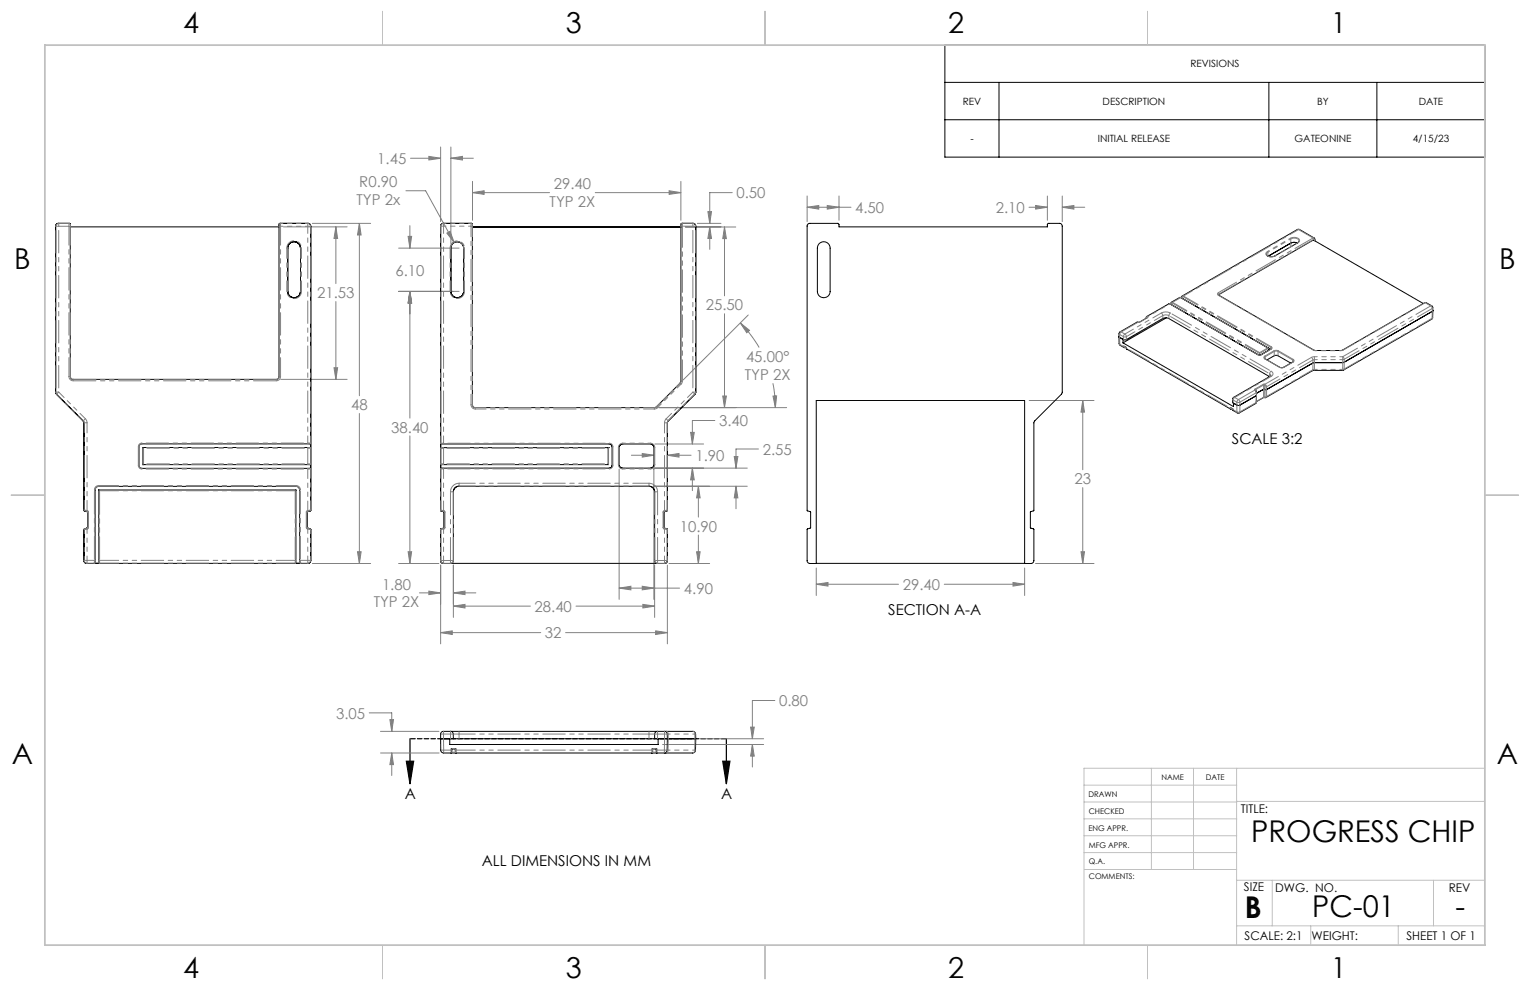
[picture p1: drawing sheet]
<svg xmlns="http://www.w3.org/2000/svg" width="432mm" height="279mm" viewBox="0 0 432 279" stroke-linecap="round" stroke-linejoin="round" font-family="sans-serif">
<path d="M114.7 214.8h2l-1 6.4zM115.7 208.5v12.7M204 214.8h2l-1 6.4zM205 208.5v12.7" fill="none" stroke="#000" stroke-width=".35"/>
<g fill="none" stroke="#808080" stroke-width=".28">
<path d="M114.5 53.8h5.6l8.1 14.6M115.9 44.7h8.5M121 44.1l3.4 .6-3.4 .5zM124.4 41.5v21M127.2 41.5v27.3M127.2 44.7h6.4M127.2 44.7l3.3-.6v1.1zM133.3 51.2v11M133.3 54.4h21.8M133.4 54.4l3.2-.6v1.1zM168 54.4h24.2M188.8 53.8l3.4 .6-3.4 .5z"/>
<path d="M192.2 51.2v11M199.8 59.7h1l-.5 3.3zM206.7 54.4h-6.4v8.6M227.8 55.3v7.2M227.8 58.5h12.4M227.8 58.5l3.3-.5v1zM233.5 58l3.3 .5-3.3 .5zM236.8 55.3v6.9M290.4 58.5h5.2M292.3 58l3.3 .5-3.3 .5zM295.6 55.3v6.9M299.8 58.5h6.3"/>
<path d="M299.8 55.3v7.2M299.8 58.5l3.3-.5v1zM80 64h18M88.2 63h16.4M94.8 64v16M94.8 64l.5 3.3h-1zM101.4 63v48.7M101.4 63l.5 3.3h-1zM112.5 70h17.1M115.2 66.7h1l-.5 3.3zM115.7 63.7v6.3M126.1 65.8l.9-.5 1.2 3.1z"/>
<path d="M193.4 64.1h14.2M196.8 63h6.7M200.3 64v6.4M200.3 64l.5 3.3h-1zM204.5 64.1v19.4M204.5 64.1l.5 3.2h-1zM94.8 85.1v22M112.5 82.2h17.1M115.7 82.2v35.8M115.7 82.2l.5 3.3h-1zM204.5 88.5v26.5M208.9 91.1l2.6 2.1-.8 .7z"/>
<path d="M208.9 91.1l2.4 2.6 2.9 4.4M211.2 88.9l-18.4 18.3M79.2 107.1h18.8M94.3 103.8h1l-.5 3.3zM101.4 116.7v42.3M185.9 115h36.1M201.8 118.7h-6.4v6.6M204 111.8h1l-.5 3.2zM218.1 108.2l.6 3.4 .1 3.4M218.2 111.8l1-.1-.4 3.3zM290.4 113h18.4M305.6 113v19.6"/>
<path d="M305.6 113l.5 3.3h-1zM115.7 123v36M174.7 132.4v36.8M178.2 128.5h6.3M181.3 128l3.2 .5-3.2 .5zM184.4 137.2h26.5M184.5 131.7v37.5M184.8 132.1h26.1M184.8 125.3h13.8M188.3 128.5h6.8M188.3 128.5l3.3-.5v1zM194.9 122h1l-.5 3.3z"/>
<path d="M195.4 132.1v6.4M195.4 132.1l.5 3.3h-1zM197.1 137.2v8.7M197.1 137.2l.5 3.3h-1zM207.2 128.8h1l-.5 3.3zM207.7 137.2v6.4M207.7 137.2l.5 3.3h-1zM214.1 126.7h-6.4v5.4M305.6 137.6v21.4M88.2 159h16.4M100.9 155.7h1l-.5 3.3zM112.5 159h11.4"/>
<path d="M115.2 155.7h1l-.5 3.3zM124.4 159.5v22.2M128 159.5v14.7M184.7 159.5v14.7M188.3 159.5v22.2M188.8 159h11.5M196.6 155.7h1l-.5 3.3zM197.1 151v8M292.2 159h16.6M305.1 155.7h1l-.5 3.3zM118.4 167.3h6M121 166.8l3.4 .5-3.4 .5z"/>
<path d="M124.4 178.5h28.2M124.4 178.5l3.2-.5v1.1zM128 167.3h6.3M128 171.1h21.7M128 167.3l3.2-.5v1zM128 171.1l3.2-.5v1zM159.6 178.5h28.7M162.6 171.1h22.1M174.7 166h17.1M174.7 166l3.3-.5v1zM181.3 165.5l3.2 .5-3.2 .5zM181.4 170.6l3.3 .5-3.3 .5z"/>
<path d="M185 178l3.3 .5-3.3 .6zM230.4 160.3v7.8M230.4 164.9h23.2M230.4 164.9l3.3-.5v1zM266.5 164.9h22.7M285.9 164.4l3.3 .5-3.3 .5zM289.2 160.3v7.8M218.7 197.7h-6.4v10.8M104.2 201.2h6.4v5.2M107.4 206.4h16.5M107.4 212.5h16.5M110 203.1h1.1l-.5 3.3z"/>
<path d="M110.6 212.5v6.4M110.6 212.5l.5 3.3h-1.1zM187 210.1h28.5M197.4 208.5h18.1M211.8 205.2h1.1l-.6 3.3zM212.3 210.1v6.4M212.3 210.1l.6 3.3h-1.1z"/>
</g>
<path d="M266.7 12.7h152.4v31.6h-152.4zM266.7 23.2h152.4M266.7 33.8h152.4M281.9 23.2v21.1M358.1 23.2v21.1M388.6 23.2v21.1" fill="none" stroke="#000" stroke-width=".28"/>
<path d="M205 208.5h-89.3" fill="none" stroke="#000" stroke-width=".35" stroke-dasharray="1.3 .6" stroke-dashoffset="-.2"/>
<g fill="none" stroke="#c0c0c0" stroke-width=".28">
<path d="M108 3.2v9.5M215.9 3.2v9.5M323.8 3.2v9.5M3.1 139.7h9.6M419.1 139.7h9.5M324.9 216.8v28.6M336.8 216.8v28.6M349 216.8v49.9M419.1 216.8h-113.2v49.9M305.9 231.1h43.1M305.9 226.3h43.1M305.9 221.6h43.1"/>
<path d="M305.9 235.9h43.1M349 226.2h70.1M305.9 240.6h43.1M306 245.4h43M349 248.4h70.1M359.1 248.4v12.9M404.6 248.4v12.9M108 266.7v9.6M215.9 266.7v9.6M323.8 266.7v9.6M349 261.3h70.1M369.9 261.3v5.4"/>
<path d="M394.6 261.3v5.4"/>
</g>
<path d="M12.7 12.7h406.4v254h-406.4z" fill="none" stroke="#c0c0c0" stroke-width=".5"/>
<path d="M204 214.8h2l-1 6.4zM114.7 214.8h2l-1 6.4z" fill="#000"/>
<path d="M212.3 210.1l.6 3.3h-1.1zM211.8 205.2h1.1l-.6 3.3zM110 203.1h1.1l-.5 3.3zM110.6 212.5l.5 3.3h-1.1zM115.7 82.2l.5 3.3h-1zM115.2 66.7h1l-.5 3.3zM126.1 65.8l2.1 2.6-1.2-3.1zM127.2 44.7l3.3-.6v1.1zM121 44.1l3.4 .6-3.4 .5zM181.3 128l3.2 .5-3.2 .5zM188.3 128.5l3.3-.5v1zM128 167.3l3.2-.5v1zM121 166.8l3.4 .5-3.4 .5zM128 171.1l3.2-.5v1zM181.4 170.6l3.3 .5-3.3 .5zM197.1 137.2l.5 3.3h-1zM196.6 155.7h1l-.5 3.3zM207.2 128.8h1l-.5 3.3zM207.7 137.2l.5 3.3h-1zM204.5 64.1l.5 3.2h-1zM204 111.8h1l-.5 3.2zM115.2 155.7h1l-.5 3.3zM115.7 82.2l.5 3.3h-1zM218.2 111.8l1-.1-.4 3.3zM208.9 91.1l2.6 2.1-.8 .7zM195.4 132.1l.5 3.3h-1zM194.9 122h1l-.5 3.3zM181.3 165.5l3.2 .5-3.2 .5zM174.7 166l3.3-.5v1zM124.4 178.5l3.2-.5v1.1zM185 178l3.3 .5-3.3 .6zM188.8 53.8l3.4 .6-3.4 .5zM133.4 54.4l3.2-.6v1.1zM199.8 59.7h1l-.5 3.3zM200.3 64l.5 3.3h-1zM230.4 164.9l3.3-.5v1zM285.9 164.4l3.3 .5-3.3 .5zM305.1 155.7h1l-.5 3.3zM305.6 113l.5 3.3h-1zM233.5 58l3.3 .5-3.3 .5zM227.8 58.5l3.3-.5v1zM299.8 58.5l3.3-.5v1zM292.3 58l3.3 .5-3.3 .5zM101.4 63l.5 3.3h-1zM100.9 155.7h1l-.5 3.3zM94.3 103.8h1l-.5 3.3zM94.8 64l.5 3.3h-1z" fill="#808080"/>
<g fill="none" stroke="#000" stroke-width=".28">
<path d="M19.8 64h58.9v42.3a.73 .73 0 0 1-.7 .8h-57.4a.78 .78 0 0 1-.8-.8zM19.9 64v-.6l-.3-.4h-3.1a.78 .78 0 0 0-.8 .8v47l7.8 8 .2 .5v24.8l1 .4v4.4l-1 .5v8.8a.78 .78 0 0 0 .8 .8h62.4a.85 .85 0 0 0 .8-.8v-8.8l-1-.4v-4.5l1-.5v-80.2a.78 .78 0 0 0-.8-.8h-7.9l-.3 .4v.6M81.1 70a1.87 1.87 0 0 1 1.9-1.8 1.87 1.87 0 0 1 1.9 1.8M81.6 68.9a1.8 1.8 0 0 1 2-.6 1.8 1.8 0 0 1 1.2 1.7v12.2a1.8 1.8 0 0 1-1.8 1.8 1.8 1.8 0 0 1-1.8-1.8v-12.2zM124.6 63.3l.4-.3h8.1l.3 .4-.1 50.9a.78 .78 0 0 0 .8 .7h50.7l.4-.2 6.7-6.7 .3-.4v-44.4l.2-.3h3.1a.78 .78 0 0 1 .9 .8v46.9l-.3 .6-7.8 7.9v24.8l-.9 .5v4.5l.9 .4v8.8a.85 .85 0 0 1-.8 .8h-2a.78 .78 0 0 1-.8-.8v-19.4a1.57 1.57 0 0 0-1.6-1.6h-53.6a1.57 1.57 0 0 0-1.5 1.6v19.4a.85 .85 0 0 1-.9 .8h-2a.78 .78 0 0 1-.7-.8v-8.8l.9-.5v-4.4l-.9-.4v-80.4zM127.6 68.9a1.8 1.8 0 0 1 2-.6 1.8 1.8 0 0 1 1.2 1.7v12.2a1.8 1.8 0 0 1-1.8 1.8 1.8 1.8 0 0 1-1.8-1.8v-12.2zM192.2 64l-58.9 .1h58.9M228 63.3l.4-.3h8.1l.3 .4v.6h58.8v-.7l.2-.3h3.2a.78 .78 0 0 1 .8 .8v46.9l-.3 .6-7.7 7.9v24.8l-1 .5v4.5l1 .4v8.8a.85 .85 0 0 1-.8 .8h-1.8v-46h-58.8v46h-1.8a.78 .78 0 0 1-.8-.8v-8.8l1-.5v-4.4l-1-.4v-80.4zM231.1 68.9a1.8 1.8 0 0 1 2-.6 1.8 1.8 0 0 1 1.2 1.7v12.2a1.8 1.8 0 0 1-1.8 1.8 1.8 1.8 0 0 1-1.8-1.8v-12.2zM366.1 68.6l-1-.2-.8 .2-6.4 3.7M366.6 68l-.3 .5-6.6 3.8a1.61 1.61 0 0 1-2.3-.5M371.1 68l-.2-.8-4.2-2.4-.5-.1-32.5 18.8-.2 .6"/>
<path d="M81.1 82.2a1.87 1.87 0 0 0 1.9 1.9 1.87 1.87 0 0 0 1.9-1.9M127.2 82.2a1.83 1.83 0 0 0 1.8 1.9 1.83 1.83 0 0 0 1.9-1.9M315.8 95l.1 2.3 1.4 .8 .4-.1M315.8 95l.2 .2M316 95.2l1.1 .7 .8-.1 10.3-5.9 1.3-.2 28.8 16.6M316 95.2l.9 .6v1M316.9 96.8l31.2 18v-1l1 .5M317.1 97.6l.8 .5 .1 .4M317.9 98.3l.1 .2M318 98.5l29.3 17 .5-.1M321.1 91h-.3l-4.7 2.7-.3 .4v.9M323.8 89.6l-2.3 1.4h-.7"/>
<path d="M323.8 89.6h.1M329.1 89.7l-12.2 7.1M330.2 85.8l-.3-.1-6.3 3.6-.1 .5M330.2 85.8h-.1M330.2 85.8l24.9 14.4M330.4 85.8v.1M330.4 85.8h-.1M333.2 84h.1M333.3 84h-.4l-2.4 1.4-.1 .4M333.3 84l25.3 14.6M333.5 84.1h.1M333.5 84l-.1 .1"/>
<path d="M343.9 83.2l27.3 15.7 7.6-.1 23.3-13.4 2.1 1.1 .2 1.1M343.9 83.3l26.8-15.6 31 18M355.5 99.5v.7M357.8 98.2l.2 .1v.6l-2.2 1.3M358.8 98.3l-2.9 1.8h-.9M404.2 87.9l-24.9 14.4h-8.6l-13.3 7.7-.6-.2M404.4 87.6l-.1 2.1-.2 .4-24.9 14.4-8.8 .1-13.1 7.6h-.7l-2.1 1.2M404.4 87.6l-.2 .3M347.2 115l.7 .4M347.9 115.4l.2 .5M347.9 115.6l.2 .3M354.3 110l.2 .5 .1 1.1"/>
<path d="M354.3 110h.1M354.6 111.7l-4.7 2.6h-.8M354.6 111.6l-.2 2.3-4.8 2.7-1.5-.7M354.6 111.6v.1M356.6 109.9l-2 1.1M356.8 109.8l-.2 .1M356.8 101l4.3 2.6 .6 .2 .6-.2 2.8-1.6M357.6 101.6l2-1.2 .8-.1 3.9 2.2M358.7 106l-10.7 6.3-.2 1.3 1.3 .7M27.1 137.6l.7-.3h55.7a1.09 1.09 0 0 1 1.1 1v20.6l.1 .1h-1.4l.2-.1v-20.6h-55.6v20.5l.2 .2h-1.5l.2-.1v-20.6zM27.9 138.3l.2 .2M39.4 125.6l.5-.3h47.6l.1-.2v1.4l-.1-.2h-47.2v4.8h47.2l.1-.1v1.4l-.1-.2h-47.5a.85 .85 0 0 1-.8-.8z"/>
<path d="M40.3 126.3l.2 .2M40.3 131.1h.1M40.5 130.9l-.2 .2M83.5 138.3l-.2 .2M124.4 125.1l.1 .2h47.4a.85 .85 0 0 1 .9 .8v5.2M124.4 130.9l.1 .2h47.2M129.5 137.2a1.69 1.69 0 0 0-1.6 1.6M171.5 130.9l.2 .2M171.7 126.3l-.2 .2M171.7 126.3h.1M171.7 126.3h-47.2l-.1 .2M171.7 126.3v4.8"/>
<path d="M172.8 131.3a.85 .85 0 0 1-.9 .9M172.8 131.3a.78 .78 0 0 1-.9 .8h-47.4l-.1 .2M174.7 131.1a1.02 1.02 0 0 0 1.1 1.1M175.8 125.3a1.02 1.02 0 0 0-1.1 1M175.8 125.3h7.8a.97 .97 0 0 1 1 1l-.1 4.8M175.8 125.3a1.09 1.09 0 0 0-1.1 1v4.8a1.02 1.02 0 0 0 1.1 1h7.8a.96 .96 0 0 0 .9-1M183.1 137.2a1.63 1.63 0 0 1 1.6 1.6M184.6 131.1a.97 .97 0 0 1-1 1.1M26.3 159h.1M26.7 159h-.2M84.7 159h.2M85.1 159h.1"/>
<path d="M127.4 159h57.9M230.4 159h58.8M124.4 208.5h.7M124.4 208.5v3.2a.85 .85 0 0 0 .8 .8h2.1M125.1 208.5h2.9M126.9 208.5v1.6h58.8v-1.6M127.1 206.4h-1.9a.78 .78 0 0 0-.8 .8v1.3M127.1 206.4a.78 .78 0 0 1 .8 .8l.1 1.3M127.1 206.4h58.5M127.3 212.5h58.1M127.3 211.4h1.4M127.5 211.4v.9l-.2 .2"/>
<path d="M128 208.5h56.7M128.5 211.4l.1 1 .1 .1M184 211.4h1.4M184.2 211.4v.9l-.3 .2M184.7 208.5h3.6M185.2 211.4v1l.2 .1M185.4 212.5h2.1M185.6 206.4a.78 .78 0 0 0-.9 .8v1.3M185.6 206.4h1.9M187.5 206.4a.78 .78 0 0 1 .8 .8v1.3M187.5 206.4h8a.78 .78 0 0 1 .8 .8l.1 1.3M188.3 208.5v3.2a.85 .85 0 0 1-.8 .8"/>
<path d="M188.3 208.5h.3M188.6 208.5h7.8M196.4 208.5l-.1 3.2a.85 .85 0 0 1-.8 .8h-8"/>
</g>
<g fill="none" stroke="#808080" stroke-width=".28" stroke-dasharray="6.3 1.3 1.3 1.3 1.3 1.3">
<path d="M15.8 63.9l-.1-.1M16.5 63l.1 .1M16.6 63.9h-.8M16.6 63.1a.8 .8 0 0 0-.8 .8M16.6 63.9v-.8M16.6 63.1h2.9M19.5 63.9h-2.9M19.5 63.9v-.8M19.5 63.1v-.1M19.9 63.9h-.4M19.9 63.5v.4M19.9 63.5l-.4-.4"/>
<path d="M19.9 63.4v.1M78.8 63.5l.4-.4M78.8 63.5l-.1-.1M78.8 63.9h.4M78.8 63.9v-.4M79.1 63l.1 .1M79.2 63.1v.8M81.1 70h-.2M81.1 70h.1M84.9 70h.2M84.9 70h-.1M86.9 63.9h.8"/>
<path d="M86.9 63.9v-.8M86.9 63.1v-.1M87.7 63.9a.8 .8 0 0 0-.8-.8M87.7 63.8v.1M124.4 63.8h.8M124.4 63.8h.1M125.2 63h.1M125.2 63v.8M125.2 63a.8 .8 0 0 0-.8 .8M127 70h.2M127.2 70h.1M130.9 70a1.83 1.83 0 0 0-1.8-1.8 1.83 1.83 0 0 0-1.9 1.8"/>
<path d="M130.9 70h.2M130.9 70h.1M132.9 63.8v-.8M132.9 63h.1M133.3 63.8h-.4M133.3 63.4v.4M133.3 63.4l-.4-.4M133.4 63.4h-.1M192.2 63.4l.4-.4M192.2 63.4h.1M192.2 63.8v-.4M192.2 63.8h.4"/>
<path d="M192.6 63h.1M192.6 63v.8M192.6 63h2.9M195.5 63v.8M195.5 63.8h-2.9M195.5 63h.1M196.3 63.8h-.8M196.3 63.8a.8 .8 0 0 0-.8-.8M196.4 63.8h-.1M357.7 71l.1 .2M357.8 71.2l-.4 .5M357.8 71.2v1"/>
<path d="M359.8 72.2h.1M359.9 72.2a1.67 1.67 0 0 1-2.6-.7l.4-.5M364.2 67.2a1.67 1.67 0 0 1 2.6 .8l-.5 .5M364.2 67.2l.1 .2M364.3 67.4v1.2M364.3 69.6v-1M366.2 64.8h.3M366.3 68.5h.1M366.6 68a1.57 1.57 0 0 0-2.3-.6M366.8 64.8h-.3M370.6 67.2l-4.1-2.4M370.6 67.2l.3-.1"/>
<path d="M370.8 67.5l-.2-.3M371 67.6l-.2-.1M371 67.6l.1-.1M371 67.9v-.3M80.9 82.2h.2M81.1 82.2h.1M84.9 82.2h-.1M85.1 82.2h-.2M127 82.2h.2M127.2 82.2h.1M130.9 82.2h.2M130.9 82.2h.1"/>
<path d="M315.8 94.2l.2 .2M316 95.2v2M316 94.4v.8M316 97.2l1.2 .6M316 97.2l-.1-.3M316.2 97.4l-.2-.2M316.4 93.7l1.1 .6M316.4 93.7l-.4 .7M316.4 93.7l-.3-.1M317 95h.9M317 95.8v-.8M317 95l-1-.6"/>
<path d="M317.2 97.8v-.2M317.2 97.8h.2M317.3 98.1l-.1-.3M317.4 97.8h.1M317.4 97.8l.3 .2M317.5 94.3l.4 .7M317.5 94.3l-.5 .7M317.6 98.1l.1-.1M317.7 98h.1M317.9 98.2v.1M317.9 95v.8M317.9 98.1v.2"/>
<path d="M321.1 91l-4.7 2.7M321.1 91l.1-.1M321.2 91h-.1M321.2 91h.4M321.2 91h.1M321.6 91l-.1-.1M323.5 89.6v.1M323.5 89.7v.1M323.7 89.3l.2 .1M323.8 89.5l-.3 .2M323.8 89.6h.1M323.8 89.6v-.1"/>
<path d="M323.9 89.6l-2.3 1.4M323.9 89.6v-.2M323.9 89.6h-.1M323.9 89.4h.1M323.9 89.4l-.1 .1M323.9 89.4l-.1 .2M327.7 88.3a2.84 2.84 0 0 1 2.6 0M328.2 89.1l-.5-.8M328.2 89.9v-.8M329.9 89.1l.4-.8M329.9 89.1v.8M329.9 89.1l-.9-.2-.8 .2"/>
<path d="M330.1 85.8l-.3-.1M330.5 85.7v.2M330.5 85.7l-.1-.1M330.6 85.3h.3M330.8 85.5l.1-.2M330.8 85.5l-.3 .2M333.2 84l-2.3 1.3M333.2 84h-.3M333.6 83.9l-.1 .2M333.6 83.9l-.1-.1M333.7 83.5h.3M333.9 83.7l.1-.2"/>
<path d="M333.9 83.7l-.3 .2M343.8 83.3a.39 .39 0 0 1-.2-.3 .39 .39 0 0 1 .2-.4M344 83.3h-.2M344.1 83l-.2 .2M344.1 83l-.3-.4M344.1 83v.1M355.5 99.5l2.3-1.3M358 98.3l-2.5 1.5M358.7 98.5v-.4M358.7 98.1l.1-.2M358.7 98.5h.1M358.8 98.5l-2.8 1.6"/>
<path d="M358.8 97.9a.33 .33 0 0 1 .2 .3 .33 .33 0 0 1-.2 .3M358.9 98.3l-.2-.2M359.5 99l.7-.1 .6 .1M359.5 99l.1 .2M359.6 99.2l-2.5 1.5M360.7 99.2v1.2M360.7 99.2h-1.1M360.8 99l4.2 2.4M360.8 99l-.1 .2M370.8 98.8h-.1M371.3 99l-.6-.2M371.3 98.9v.1"/>
<path d="M378.4 98.9v.1M378.9 98.8h.1M379 98.8l-.6 .2M402.1 85.4h.1M402.5 85.4h-.3M403.8 86.3l-1.6-.9M404 90.1l.2-.3M404.1 86.3h-.3M404.2 89.8v-1.9M404.2 87.1l-.4-.8M404.2 87.1l.2-.3M404.2 87.9v-.8"/>
<path d="M404.3 89.6l-.1 .2M15.7 110.7h.1M15.8 110.7l.2 .5M16 111.2h-.1M16.6 110.7l-.6 .5M16.6 110.7h-.8M19.9 106.3a.8 .8 0 0 0 .8 .8M19.9 106.3h-.4M19.9 106.3h.1M20.7 107.5a1.2 1.2 0 0 1-1.2-1.2M20.7 107.1v.4M20.7 107.1h.1"/>
<path d="M23.5 118.8v-.1M23.5 118.7l.3 .6M23.8 119.3h-.1M24.1 118.2l-.6 .5M24.6 119.3l-.5-1.1M24.6 119.3h-.8M78 107.1v.4M78 107.1a.8 .8 0 0 0 .8-.8M78 107.1h.1M78.8 106.3h.1M78.8 106.3h.4M79.2 106.3a1.2 1.2 0 0 1-1.2 1.2"/>
<path d="M133.3 114.2h-.4M133.3 114.2a.8 .8 0 0 0 .8 .8M133.3 114.2h.1M134.1 115.4a1.2 1.2 0 0 1-1.2-1.2M134.1 115v.4M134.1 115h.1M184.7 115l.6-.2M184.7 115v.4M184.7 115h.1M185.3 114.8h.1M185.3 114.8l.2 .3M185.5 115.1l-.8 .3"/>
<path d="M188 118.2l-.5 1.1M188.3 119.3l.3-.5M188.3 119.3h-.8M188.4 119.3h-.1M188.6 118.8l-.6-.6M188.6 118.8h.1M192 108.1l.2-.6M192 108.1l.2 .3M192 108.1h.1M192.2 107.5h.1M192.2 107.5h.4M192.6 107.5l-.4 .9"/>
<path d="M196.1 111.2l-.6-.5M196.1 111.2l.2-.5M196.1 111.2h.1M196.3 110.7h-.8M196.3 110.7h.1M347.2 115.2v-.2M347.3 115.4l-.1-.2M347.4 115.1v.1M347.4 115.2h-.2M347.4 115.2l.3 .1M347.7 115.3h.1M347.7 115.3v.1"/>
<path d="M347.9 112.6l.1 .3M348 115.4v.2M348 115.6l1.1 .6M348 115.6h-.1M348 112.9l.5-.7M348 112.9v.8M348.2 112.1l.3 .1M348.5 112.2l1 .6M349.1 116.2v-1.9M349.1 113.5l.4-.7M349.1 113.5h.8M349.1 114.3v-.8"/>
<path d="M349.1 113.5l-1.1-.6M349.2 116.5l-.1-.3M349.5 112.8l4.7-2.8M349.8 116.5l.1-.3M349.9 114.3v1.9M349.9 116.2h-.8M349.9 116.2l4.6-2.6M349.9 113.5l-.4-.7M349.9 113.5v.8M354.2 110h.1M354.2 109.8l2.3-1.3M354.2 109.8v.2"/>
<path d="M354.3 110h-.1M354.3 110h.1M354.3 110.1l-.1-.1M354.3 110l-.1-.2M354.3 110v.1M354.4 113.8l.1-.2M354.5 113.6l.1-2M354.5 113.6l.1-.1M354.6 110.8l-.4-.8M354.6 110.8l-4.7 2.7M354.6 113.3l2-1.2M354.6 111.6v-.8"/>
<path d="M354.6 110.8h.1M355 100.1h.1M356 100.1h.1M356 100.1h-1M356.6 112.2v-.1M356.6 112.1v-2.3M356.6 108.6l-2.3 1.4M356.6 108.6l-.1-.1M356.6 108.6h.2M356.6 109.8v-1.2M356.8 112.1h.1M356.8 112.1h-.2"/>
<path d="M356.8 108.6v1.2M356.8 108.6l.1-.2M356.8 109.8v2.3M356.8 112.2v-.1M356.9 112.1l.4-.2M356.9 108.4l.1 .1M356.9 108.4l-.4 .1M356.9 108.7l.1-.2M356.9 108.7l-.1-.1M356.9 112.2v-.1M357 108.5l.5 .6M357 100.5l2.5-1.5"/>
<path d="M357 101.3a.4 .4 0 0 1-.3-.4 .4 .4 0 0 1 .3-.4M357 100.5l.1 .2M357 101.2v.1M357.1 100.7l-.3 .3M357.1 100.7v.6M357.3 111.9v-1.9M357.3 109.2l-.4-.5M357.3 109.2l.2-.1M357.3 110v-.8M357.5 111.9h-.2M357.5 111.9l-.2 .3M357.5 109.1v.9"/>
<path d="M357.5 110v1.9M358.3 106.3v-.8M358.3 105.5l.4-.7M358.4 106.2h.3M358.7 106l-.4-.5M358.7 104.8a.78 .78 0 0 1 .6 .7 .78 .78 0 0 1-.6 .7M359.6 100.4v-1.2M361.1 103.6l-4.1-2.3M361.2 103.6h-.1M362.3 103.6h.1M362.4 103.6l-.6 .2-.7-.2M364.8 102.2v-.6"/>
<path d="M364.8 101.6l-4.1-2.4M364.9 102.2h.1M365 102.2l-2.6 1.4M365 101.4a.4 .4 0 0 1 .2 .4 .4 .4 0 0 1-.2 .4M365 101.4l-.2 .2M365.1 101.9l-.3-.3M370.4 104.6l.1-.2M370.5 104.4v-2M370.5 101.6l-.4-.7M370.5 101.6l.5-.1M370.5 102.4v-.8M370.9 104.5v-.2"/>
<path d="M370.9 104.3l-.4 .1M371 100.7l-.9 .2M371 101.5v-.8M371 101.5v.8M371 102.3l-.1 2M378.9 104.3l.1-2M378.9 104.5v-.2M378.9 101.5v-.8M378.9 101.5l.5-.1M379 102.3l-.1-.8M379.2 104.4l.2-.2M379.4 104.2l-.5 .1"/>
<path d="M379.4 101.4l-.5-.7M379.4 101.4v.8M379.4 102.2v2M26.6 138.2a1.2 1.2 0 0 1 1.2-1.2M26.6 138.2h.2M26.9 138.3l-.1-.1M27.8 137v.2M27.8 137.2a1 1 0 0 0-1 1M27.8 137.2l.1 .1M39 126a1 1 0 0 1 1-1M39 131.4v-5.4M39 131.4h.2"/>
<path d="M39 126h.2M39.2 131.4a.8 .8 0 0 0 .8 .8M39.2 126v5.4M39.2 131.4h.1M39.3 126.1l-.1-.1M40 132.4a1 1 0 0 1-1-1M40 132.4v-.2M40 125v.2M40 125.2a.8 .8 0 0 0-.8 .8M40 125.2l.1 .1M40.1 132.2h-.1M40.3 131.1v-4.8"/>
<path d="M40.5 126.5v4.4M83.6 137.3v-.1M83.6 137a1.2 1.2 0 0 1 1.2 1.2M83.6 137v.2M84.6 138.2a1 1 0 0 0-1-1M84.6 138.2v.1M84.8 138.2h-.2M86.9 132.4v-.2M86.9 131.1v-.2M86.9 130.9v-4.4M86.9 126.3v.2M86.9 125v.2"/>
<path d="M86.9 132.2h.6M86.9 130.9h.8M86.9 126.3h.6M86.9 125l.8 .1M87.5 131.1h-.6M87.5 131.1l.2-.2M87.5 126.3l.2 .2M87.5 125.3l-.6-.1M87.5 132.2h.1M87.5 126.3h.1M87.5 131.1h.1M87.5 125.3v-.1"/>
<path d="M87.7 132.4h-.8M87.7 132.4l-.2-.2M87.7 126.5h-.8M87.7 126.5v4.4M87.7 125.1l-.2 .2M87.7 130.9h.1M87.7 125.1h.1M87.7 132.4h.1M87.7 126.5h.1M124.4 125.1h.1M124.4 130.9h.1M124.4 125.1h.8"/>
<path d="M124.4 130.9h.8M124.4 130.9v-4.4M124.4 126.5h.1M124.4 132.3h.1M124.6 126.3h.1M124.6 132.1h.1M124.6 125.3l-.2-.2M124.6 126.3h.6M124.6 126.3l-.2 .2M124.6 131.1l-.2-.2M124.6 132.1h.6M124.6 132.1l-.2 .2"/>
<path d="M124.6 125.3h.1M124.6 131.1h.1M125.2 125.3v-.2M125.2 125.3h-.6M125.2 126.3v.2M125.2 126.5h-.8M125.2 126.5v4.4M125.2 131.1h-.6M125.2 131.1v-.2M125.2 132.1v.2M125.2 132.3h-.8M127.1 138.8a2.42 2.42 0 0 1 2.5-2.4"/>
<path d="M127.9 138.8h-.8M128 138.8h-.1M129.6 137.2v-.8M129.6 137.2h.1M171.5 130.9v-4.4M171.7 126.3v4.8M172 125.1a1.02 1.02 0 0 1 1 1M172 125.3v-.2M172 132.1v.2M172 125.3h.1M172 132.1h.1M172.8 131.3h.1"/>
<path d="M172.8 126.1h.2M172.8 131.3v-5.2M172.8 131.3h.2M172.8 126.1h.1M173 131.3a1.02 1.02 0 0 1-1 1M173 126.1v5.2M174.5 126.3a1.23 1.23 0 0 1 1.3-1.2M174.5 131.1v-4.8M174.5 126.3h.2M174.5 131.1h.2M174.7 126.3v4.8M174.7 131.1h.1"/>
<path d="M174.8 126.3h-.1M175.8 132.3a1.23 1.23 0 0 1-1.3-1.2M175.8 125.1v.2M175.8 132.1v.2M175.8 125.3h.1M175.8 132.1h.1M183.2 136.4a2.42 2.42 0 0 1 2.4 2.4M183.2 137.2v-.8M183.2 137.2h.1M183.6 125.1a1.23 1.23 0 0 1 1.2 1.2M183.6 125.1v.2M183.6 132.1v.2"/>
<path d="M183.6 125.3h.1M183.6 132.1h.1M184.6 131.1h.1M184.6 126.3h.2M184.6 131.1v-4.8M184.6 131.1h.2M184.6 126.3h.1M184.8 138.8h.8M184.8 138.8h.1M184.8 131.1a1.23 1.23 0 0 1-1.2 1.2M184.8 126.3v4.8M23.7 158.2h.1"/>
<path d="M23.7 144l.1-.1M23.8 158.2a.8 .8 0 0 0 .8 .7M23.8 149.5l.1-.2M23.8 143.9l.8 .2M23.8 143.9l.1 .2M23.8 149.5l-.1-.1M23.9 149.2v.1M23.9 149.3l.6-.2M23.9 144.1v.1M24.5 149.1h.1M24.5 144.3l-.6-.2M24.6 144.4v-.1"/>
<path d="M24.6 158.2h2M24.6 144.1h.1M24.6 158.2v.7M24.6 158.2h-.8M24.6 149.3l-.8 .2M24.6 149.3l-.1-.2M24.6 144.1l-.1 .2M24.6 159h-.1M24.6 144.3h-.1M24.6 144.3l.2 .2M24.6 149.1v-.1M24.7 149.3h-.1"/>
<path d="M24.7 149.3l.3-.4M24.7 149.3l-.1-.2M24.7 144.1l-.1 .2M24.7 148.9h.1M24.8 148.9l-.2 .2M24.8 148.9v-4.4M24.8 144.5l-.1 .1M25 144.5v4.4M25 144.5l-.3-.4M25 148.9h-.2M25 144.5h-.2M26.6 158.2h.2"/>
<path d="M26.7 159l-.1-.8M26.7 159h-2.1M26.7 159l.2-.2M26.7 159v-.1M26.8 158.2l.1 .6M26.9 158.8h.1M27.9 158.8v-.1M27.9 158.8v-.6M27.9 158.8l.2 .2M27.9 158.2h.2M28.1 159h.1M28.1 158.2v.7"/>
<path d="M83.3 159v-.8M83.3 159v-.1M83.5 158.2v.6M83.5 158.2h-.2M83.5 158.8l-.2 .2M83.5 158.8h.1M84.6 158.8v-.1M84.6 158.8v-.6M84.8 159l-.2-.2M84.8 159h.1M84.8 158.2h2.1M84.8 158.2v.7"/>
<path d="M84.8 158.2h-.2M86.4 148.9v-4.4M86.4 148.9l.3 .4M86.6 148.9h-.2M86.6 144.5v4.4M86.6 144.5h-.2M86.6 144.5l.2-.2M86.6 148.9h.1M86.7 144.6l-.1-.1M86.7 144.1h.2M86.7 144.1l-.3 .4M86.8 149.1l-.2-.2"/>
<path d="M86.8 149.1l-.1 .2M86.8 149.1h.1M86.8 144.3l-.1-.2M86.8 144.3l.1 .1M86.9 149.3h-.2M86.9 158.2v.7M86.9 159h-2.1M86.9 158.2h.8M86.9 159a.8 .8 0 0 0 .8-.8M86.9 144.1l.8-.2M86.9 149l-.1 .1M86.9 149.1l.6 .2"/>
<path d="M86.9 149.1v.2M86.9 144.3h-.1M86.9 144.3v-.2M86.9 159h.1M87.5 149.3l.2 .2M87.5 144.1l-.6 .2M87.5 144.1l.2-.2M87.5 149.3l.1-.1M87.6 144.2l-.1-.1M87.7 149.5l-.8-.2M87.7 158.2h.1M87.7 143.9v.1"/>
<path d="M87.7 149.4v.1M124.4 158.2h.1M124.4 144h.1M124.4 144l.8 .1M124.4 144l.1 .2M124.4 149.4l.1-.1M124.4 158.2a.8 .8 0 0 0 .8 .8M124.4 149.4h.1M124.5 149.2v.1M124.5 149.3l.6-.2M124.5 144.2h.1M125.1 144.3l-.6-.1"/>
<path d="M125.1 149.1h.1M125.2 158.2h1.9M125.2 144.1h.1M125.2 144.1l-.1 .2M125.2 149.3l-.1-.2M125.2 149.3l-.8 .1M125.2 158.2h-.8M125.2 158.2v.8M125.2 159h.1M125.2 144.4v-.1M125.2 144.3l.2 .2M125.2 144.3h-.1"/>
<path d="M125.2 149.1v-.1M125.3 149.3h-.1M125.3 149.3l.3-.4M125.3 144.1l-.1 .2M125.3 149.3l-.1-.2M125.4 148.9h.1M125.4 148.9v-4.4M125.4 148.9l-.2 .2M125.4 144.5v.1M125.6 144.5v4.4M125.6 144.5l-.3-.4M125.6 144.5h-.2"/>
<path d="M125.6 148.9h-.2M127.1 158.2h.8M127.1 158.2v.8M127.1 159h-1.9M127.1 159a.8 .8 0 0 0 .8-.8M127.2 159h-.1M127.9 158.2h.1M184.8 158.2h.1M184.8 158.2h.8M184.8 158.2a.8 .8 0 0 0 .8 .8M185.6 158.2h1.9M185.6 159v-.8"/>
<path d="M185.6 159h.1M187.1 148.9v-4.4M187.1 148.9l.3 .4M187.3 144.5l.2-.2M187.3 144.5h-.2M187.3 144.5v4.4M187.3 148.9h-.2M187.3 148.9h.1M187.4 144.6l-.1-.1M187.4 144.1h.1M187.4 144.1l-.3 .4M187.5 144.3l-.1-.2"/>
<path d="M187.5 149.1l-.2-.2M187.5 149.1l-.1 .2M187.5 149.1h.1M187.5 144.3v.1M187.5 149v.1M187.5 149.3h-.1M187.5 144.1l.8-.1M187.5 159h-1.9M187.5 159v-.8M187.5 159a.8 .8 0 0 0 .8-.8M187.6 159h-.1M187.6 144.3l-.1-.2"/>
<path d="M187.6 144.3h-.1M187.6 149.1l.6 .2M187.6 149.1l-.1 .2M188.2 144.2l-.6 .1M188.2 144.2l.1-.2M188.2 149.3l.1 .1M188.2 149.3v-.1M188.2 144.2h.1M188.3 149.4l-.8-.1M188.3 158.2h-.8M188.3 158.2h.1M188.3 144h.1"/>
<path d="M188.4 149.4h-.1M124.4 207.2h.8M125.2 208.5v3.2M125.2 207.2v1.3M125.2 206.4v.8M125.2 211.7h2.1M125.2 211.7h-.8M125.2 212.5v-.8M127.1 207.2h-1.9M127.1 207.2h.8M127.1 206.4v.8M127.2 208.5l-.1-1.3"/>
<path d="M127.3 212.5v-.8M127.3 211.7v-.3M127.3 211.7h.2M127.5 212.3h1M128.5 212.5v-.2M128.5 212.3h.1M128.5 211.4v.9M128.5 211.7h.2M128.7 211.4v.3M128.7 211.7l.1 .8M129.6 207.2h-1.7M129.6 207.2v1.3"/>
<path d="M129.6 207.2v-.8M183.2 207.2v-.8M183.2 208.5v-1.3M184 212.5v-.8M184 211.7v-.3M184.2 212.3h.1M184.2 211.7h-.2M184.2 212.3h1M184.2 212.3v-.9M184.2 212.5v-.2M184.8 207.2h.8M184.8 207.2h-1.6"/>
<path d="M185.4 211.4v.3M185.4 211.7h2.1M185.4 211.7h-.2M185.4 211.7v.8M185.6 207.2v1.3M185.6 207.2v-.8M187.5 211.7l.1-3.2M187.5 212.5v-.8M187.5 207.2h-1.9M187.5 207.2h.8M187.5 207.2v-.8M187.6 208.5l-.1-1.3"/>
<path d="M188 212.5l.4-.2 .1-.6M188.3 211.7h-.8M188.3 207.2h.3M188.5 211.7h-.2M188.6 207.2v1.3M188.6 207.2l-.2-.6-.4-.2M188.6 208.5l-.1 3.2M195.5 212.5l.4-.2 .2-.6M196.1 211.7v-3.2M196.1 207.2l-.2-.6-.4-.2M196.1 207.2h.2M196.1 208.5v-1.3"/>
<path d="M196.3 211.7h-.2"/>
</g>
<path d="M19.9 63.9v42.4M79.2 63.9v42.4M19.5 106.3v-42.4M78.8 106.3v-42.4M83.3 138.5h-55.2M28.1 158.2h55.2M83.3 159h-55.2M128.7 211.7h55.3" fill="none" stroke="#808080" stroke-width=".28" stroke-dasharray="6.3 1.3 1.3 1.3 1.3 1.3" stroke-dashoffset="1"/>
<path d="M357.7 71l6.5-3.8M364.3 67.4l-6.5 3.8M366.3 68.5l-6.4 3.7M188.5 211.7h7.6M196.1 207.2h-7.5" fill="none" stroke="#808080" stroke-width=".28" stroke-dasharray="6.3 1.3 1.3 1.3 1.3 1.3" stroke-dashoffset="5.8"/>
<path d="M129.6 136.4h53.6M183.2 137.2h-53.6M183.2 207.2h-53.6" fill="none" stroke="#808080" stroke-width=".28" stroke-dasharray="6.3 1.3 1.3 1.3 1.3 1.3" stroke-dashoffset="1.8"/>
<path d="M125.2 63h7.7M175.8 125.1h7.8M175.8 132.1h7.8M183.6 132.3h-7.8M183.6 125.3h-7.8" fill="none" stroke="#808080" stroke-width=".28" stroke-dasharray="6.3 1.3 1.3 1.3 1.3 1.3" stroke-dashoffset="5.6"/>
<path d="M79.2 63.1h7.7M86.9 63.9h-7.7M132.9 63.8h-7.7" fill="none" stroke="#808080" stroke-width=".28" stroke-dasharray="6.3 1.3 1.3 1.3 1.3 1.3" stroke-dashoffset="5.7"/>
<path d="M87.7 63.9v61.2M125.2 63.8v61.3M86.9 125v-61.1M124.4 125.1v-61.3" fill="none" stroke="#808080" stroke-width=".28" stroke-dasharray="6.3 1.3 1.3 1.3 1.3 1.3" stroke-dashoffset="4.3"/>
<path d="M16.6 63.9v46.8M196.3 63.8v46.9M15.8 110.7v-46.8M195.5 110.7v-46.9M40 125h46.9M40 132.2h46.9M86.9 132.4h-46.9M86.9 125.2h-46.9M125.2 125.1h46.8M125.2 132.1h46.8M172 132.3h-46.8M172 125.3h-46.8" fill="none" stroke="#808080" stroke-width=".28" stroke-dasharray="6.3 1.3 1.3 1.3 1.3 1.3" stroke-dashoffset="-1.2"/>
<path d="M16.6 110.7l7.5 7.5M23.5 118.7l-7.5-7.5M188 118.2l7.5-7.5M196.1 111.2l-7.5 7.6" fill="none" stroke="#808080" stroke-width=".28" stroke-dasharray="6.3 1.3 1.3 1.3 1.3 1.3" stroke-dashoffset="4.2"/>
<path d="M366.5 64.8l-32.5 18.7M24.6 119.3v24.8M187.5 144.1v-24.8" fill="none" stroke="#808080" stroke-width=".28" stroke-dasharray="6.3 1.3 1.3 1.3 1.3 1.3" stroke-dashoffset="3.5"/>
<path d="M24.6 149.3v8.9M86.9 158.2v-8.9M125.2 149.3v8.9M187.5 158.2v-8.9" fill="none" stroke="#808080" stroke-width=".28" stroke-dasharray="6.3 1.3 1.3 1.3 1.3 1.3" stroke-dashoffset="5.1"/>
<path d="M127.9 138.8v19.4M185.6 138.8v19.4M127.1 158.2v-19.4M184.8 158.2v-19.4" fill="none" stroke="#808080" stroke-width=".28" stroke-dasharray="6.3 1.3 1.3 1.3 1.3 1.3" stroke-dashoffset="-.2"/>
<path d="M317.5 94.3l10.2-6M328.2 89.1l-10.3 5.9M188.3 119.3v24.7M358.7 106.2l-10.2 6M125.2 132.3v11.8M23.8 143.9v-24.6" fill="none" stroke="#808080" stroke-width=".28" stroke-dasharray="6.3 1.3 1.3 1.3 1.3 1.3" stroke-dashoffset="3.6"/>
<path d="M81.1 70v12.2M85.1 70v12.2M127.2 70v12.2M131.1 70v12.2M133.3 63.8v50.4M80.9 82.2v-12.2M84.9 82.2v-12.2M127 82.2v-12.2M130.9 82.2v-12.2M132.9 114.2v-50.4" fill="none" stroke="#808080" stroke-width=".28" stroke-dasharray="6.3 1.3 1.3 1.3 1.3 1.3" stroke-dashoffset="3.4"/>
<path d="M134.1 115h50.6M184.7 115.4h-50.6" fill="none" stroke="#808080" stroke-width=".28" stroke-dasharray="6.3 1.3 1.3 1.3 1.3 1.3" stroke-dashoffset="3.3"/>
<path d="M185.3 114.8l6.7-6.7M192.2 108.4l-6.7 6.7" fill="none" stroke="#808080" stroke-width=".28" stroke-dasharray="6.3 1.3 1.3 1.3 1.3 1.3" stroke-dashoffset="4.8"/>
<path d="M192.6 63.8v43.7M370.8 67.5l-26.7 15.5M343.8 82.6l26.8-15.4M370.7 98.8l-26.9-15.5M192.2 107.5v-43.7" fill="none" stroke="#808080" stroke-width=".28" stroke-dasharray="6.3 1.3 1.3 1.3 1.3 1.3" stroke-dashoffset=".4"/>
<path d="M80.9 70a2.07 2.07 0 0 1 2.1-2.1 2.07 2.07 0 0 1 2.1 2.1M127 70a2.03 2.03 0 0 1 2.1-2 2.03 2.03 0 0 1 2 2M85.1 82.2a2.07 2.07 0 0 1-2.1 2.1 2.07 2.07 0 0 1-2.1-2.1M131.1 82.2a2.03 2.03 0 0 1-2 2 2.03 2.03 0 0 1-2.1-2" fill="none" stroke="#808080" stroke-width=".28" stroke-dasharray="6.3 1.3 1.3 1.3 1.3 1.3" stroke-dashoffset="3.2"/>
<path d="M125.2 126.3h46.5M171.7 131.1h-46.5" fill="none" stroke="#808080" stroke-width=".28" stroke-dasharray="6.3 1.3 1.3 1.3 1.3 1.3" stroke-dashoffset="-1.1"/>
<path d="M317.9 98.3l29.3 16.9M40.3 126.3h46.6M86.9 131.1h-46.6M125.2 130.9h46.3M171.5 126.5h-46.3" fill="none" stroke="#808080" stroke-width=".28" stroke-dasharray="6.3 1.3 1.3 1.3 1.3 1.3" stroke-dashoffset="-1"/>
<path d="M87.7 132.4v11.5M86.9 144.1v-11.7M124.4 144v-11.7" fill="none" stroke="#808080" stroke-width=".28" stroke-dasharray="6.3 1.3 1.3 1.3 1.3 1.3" stroke-dashoffset="3.7"/>
<path d="M23.8 158.2v-8.7M87.7 149.5v8.7M124.4 158.2v-8.8M188.3 149.4v8.8" fill="none" stroke="#808080" stroke-width=".28" stroke-dasharray="6.3 1.3 1.3 1.3 1.3 1.3" stroke-dashoffset="5.2"/>
<path d="M20.7 107.1h57.3M78 107.5h-57.3" fill="none" stroke="#808080" stroke-width=".28" stroke-dasharray="6.3 1.3 1.3 1.3 1.3 1.3" stroke-dashoffset="-.1"/>
<path d="M26.8 138.2v20M83.5 138.3v19.9M84.8 138.2v20M26.6 158.2v-20M27.9 158.2v-19.9M84.6 158.2v-20" fill="none" stroke="#808080" stroke-width=".28" stroke-dasharray="6.3 1.3 1.3 1.3 1.3 1.3" stroke-dashoffset="-.4"/>
<path d="M27.8 137h55.8M83.6 137.2h-55.8" fill="none" stroke="#808080" stroke-width=".28" stroke-dasharray="6.3 1.3 1.3 1.3 1.3 1.3" stroke-dashoffset=".7"/>
<path d="M28.1 138.5v19.7M83.3 158.2v-19.7" fill="none" stroke="#808080" stroke-width=".28" stroke-dasharray="6.3 1.3 1.3 1.3 1.3 1.3" stroke-dashoffset="-.3"/>
<path d="M27.9 138.3h55.6" fill="none" stroke="#808080" stroke-width=".28" stroke-dasharray="6.3 1.3 1.3 1.3 1.3 1.3" stroke-dashoffset=".8"/>
<path d="M40.5 130.9h46.4M86.9 126.5h-46.4" fill="none" stroke="#808080" stroke-width=".28" stroke-dasharray="6.3 1.3 1.3 1.3 1.3 1.3" stroke-dashoffset="-.9"/>
<path d="M357.5 111.9l13-7.5M370.5 101.6l-13 7.5" fill="none" stroke="#808080" stroke-width=".28" stroke-dasharray="6.3 1.3 1.3 1.3 1.3 1.3" stroke-dashoffset="2"/>
<path d="M370.9 104.3h8M371 100.7h7.9M378.9 101.5h-7.9" fill="none" stroke="#808080" stroke-width=".28" stroke-dasharray="6.3 1.3 1.3 1.3 1.3 1.3" stroke-dashoffset="5.5"/>
<path d="M404.2 87.1l-24.8 14.3M378.9 100.7l24.9-14.4M379.4 104.2l24.8-14.4" fill="none" stroke="#808080" stroke-width=".28" stroke-dasharray="6.3 1.3 1.3 1.3 1.3 1.3" stroke-dashoffset="1.5"/>
<path d="M357 108.5l13.1-7.6" fill="none" stroke="#808080" stroke-width=".28" stroke-dasharray="6.3 1.3 1.3 1.3 1.3 1.3" stroke-dashoffset="1.9"/>
<path d="M330.3 88.3l28.4 16.5M358.3 105.5l-28.4-16.4" fill="none" stroke="#808080" stroke-width=".28" stroke-dasharray="6.3 1.3 1.3 1.3 1.3 1.3" stroke-dashoffset="-.5"/>
<path d="M330.1 85.8l-6.2 3.6" fill="none" stroke="#808080" stroke-width=".28" stroke-dasharray="6.3 1.3 1.3 1.3 1.3 1.3" stroke-dashoffset="5.9"/>
<path d="M334 83.5l24.8 14.4M355.5 99.8l-24.7-14.3M358.7 98.1l-24.8-14.4M355 100.1l-24.9-14.3" fill="none" stroke="#808080" stroke-width=".28" stroke-dasharray="6.3 1.3 1.3 1.3 1.3 1.3" stroke-dashoffset="1.6"/>
<path d="M378.4 99h-7.1" fill="none" stroke="#808080" stroke-width=".28" stroke-dasharray="6.3 1.3 1.3 1.3 1.3 1.3" stroke-dashoffset="6"/>
<path d="M402.2 85.4l-23.2 13.4" fill="none" stroke="#808080" stroke-width=".28" stroke-dasharray="6.3 1.3 1.3 1.3 1.3 1.3" stroke-dashoffset="2.5"/>
<path d="M330.9 85.3l24.6 14.2M357.8 98.2l-24.6-14.2" fill="none" stroke="#808080" stroke-width=".28" stroke-dasharray="6.3 1.3 1.3 1.3 1.3 1.3" stroke-dashoffset="1.7"/>
<g font-size="8.5">
<text x="353.1" y="237.7">PROGRESS CHIP</text>
<text x="351.3" y="259">B</text>
<text x="370.4" y="258.9">PC-01</text>
<text x="410.8" y="258.9">-</text>
</g>
<g font-size="8.1">
<text x="51.7" y="9.3">4</text>
<text x="159.7" y="9.3">3</text>
<text x="267.6" y="9.3">2</text>
<text x="375.6" y="9.3">1</text>
<text x="4" y="76">B</text>
<text x="423.1" y="76">B</text>
<text x="3.3" y="215.7">A</text>
<text x="422.4" y="215.7">A</text>
<text x="51.7" y="276">4</text>
<text x="159.7" y="276">3</text>
<text x="267.6" y="276">2</text>
<text x="375.6" y="276">1</text>
</g>
<g font-size="4.2" fill="#808080">
<text x="106.5" y="46.2">1.45</text>
<text x="101.4" y="52.9">R0.90</text>
<text x="156.3" y="53.4">29.40</text>
<text x="100.6" y="57.9">TYP 2x</text>
<text x="155.1" y="58.5">TYP 2X</text>
<text x="207.8" y="55.9">0.50</text>
<text x="241.3" y="60.1">4.50</text>
<text x="281" y="60.1">2.10</text>
<text x="111.6" y="77.8">6.10</text>
<text x="89.5" y="84.1">21.53</text>
<text x="199.2" y="87.6">25.50</text>
<text x="210.2" y="107.2">TYP 2X</text>
<text x="210.5" y="102.2">45.00°</text>
<text x="99.1" y="115.8">48</text>
<text x="110.4" y="122.1">38.40</text>
<text x="203" y="120.3">3.40</text>
<text x="196.3" y="130.1">1.90</text>
<text x="215.3" y="128.3">2.55</text>
<text x="303.2" y="136.7">23</text>
<text x="191.8" y="150">10.90</text>
<text x="107.8" y="166.4">1.80</text>
<text x="193" y="167.6">4.90</text>
<text x="254.8" y="166.5">29.40</text>
<text x="105.5" y="171.4">TYP 2X</text>
<text x="150.9" y="172.7">28.40</text>
<text x="153.8" y="180.1">32</text>
<text x="94.8" y="202.8">3.05</text>
<text x="219.9" y="199.3">0.80</text>
</g>
<g font-size="4.2">
<text x="347.7" y="125.4">SCALE 3:2</text>
<text x="250.7" y="173.6">SECTION A-A</text>
<text x="114.3" y="225.5">A</text>
<text x="203.5" y="225.5">A</text>
<text x="136" y="244.4">ALL DIMENSIONS IN MM</text>
</g>
<g font-size="3.4">
<text x="350.2" y="229.5">TITLE:</text>
<text x="351.1" y="251.6">SIZE</text>
<text x="359.9" y="251.6">DWG. NO.</text>
<text x="408.9" y="251.7">REV</text>
<text x="351.2" y="265.2">SCALE: 2:1</text>
<text x="370.1" y="265.3">WEIGHT:</text>
<text x="396.9" y="265.2">SHEET 1 OF 1</text>
</g>
<g font-size="2.8">
<text x="336" y="19">REVISIONS</text>
<text x="271.7" y="29.6">REV</text>
<text x="311.2" y="29.6">DESCRIPTION</text>
<text x="371.7" y="29.6">BY</text>
<text x="400.4" y="29.6">DATE</text>
<text x="273.9" y="40.1">-</text>
<text x="309.8" y="40.1">INITIAL RELEASE</text>
<text x="365.4" y="40.1">GATEONINE</text>
<text x="398.7" y="40.1">4/15/23</text>
</g>
<g font-size="2.2">
<text x="327.8" y="220.1">NAME</text>
<text x="340.3" y="220.2">DATE</text>
<text x="307.2" y="224.9">DRAWN</text>
<text x="307.3" y="229.8">CHECKED</text>
<text x="307.2" y="234.5">ENG APPR.</text>
<text x="307.3" y="239.2">MFG APPR.</text>
<text x="307.3" y="243.9">Q.A.</text>
<text x="307.3" y="248.1">COMMENTS:</text>
</g>
</svg>
